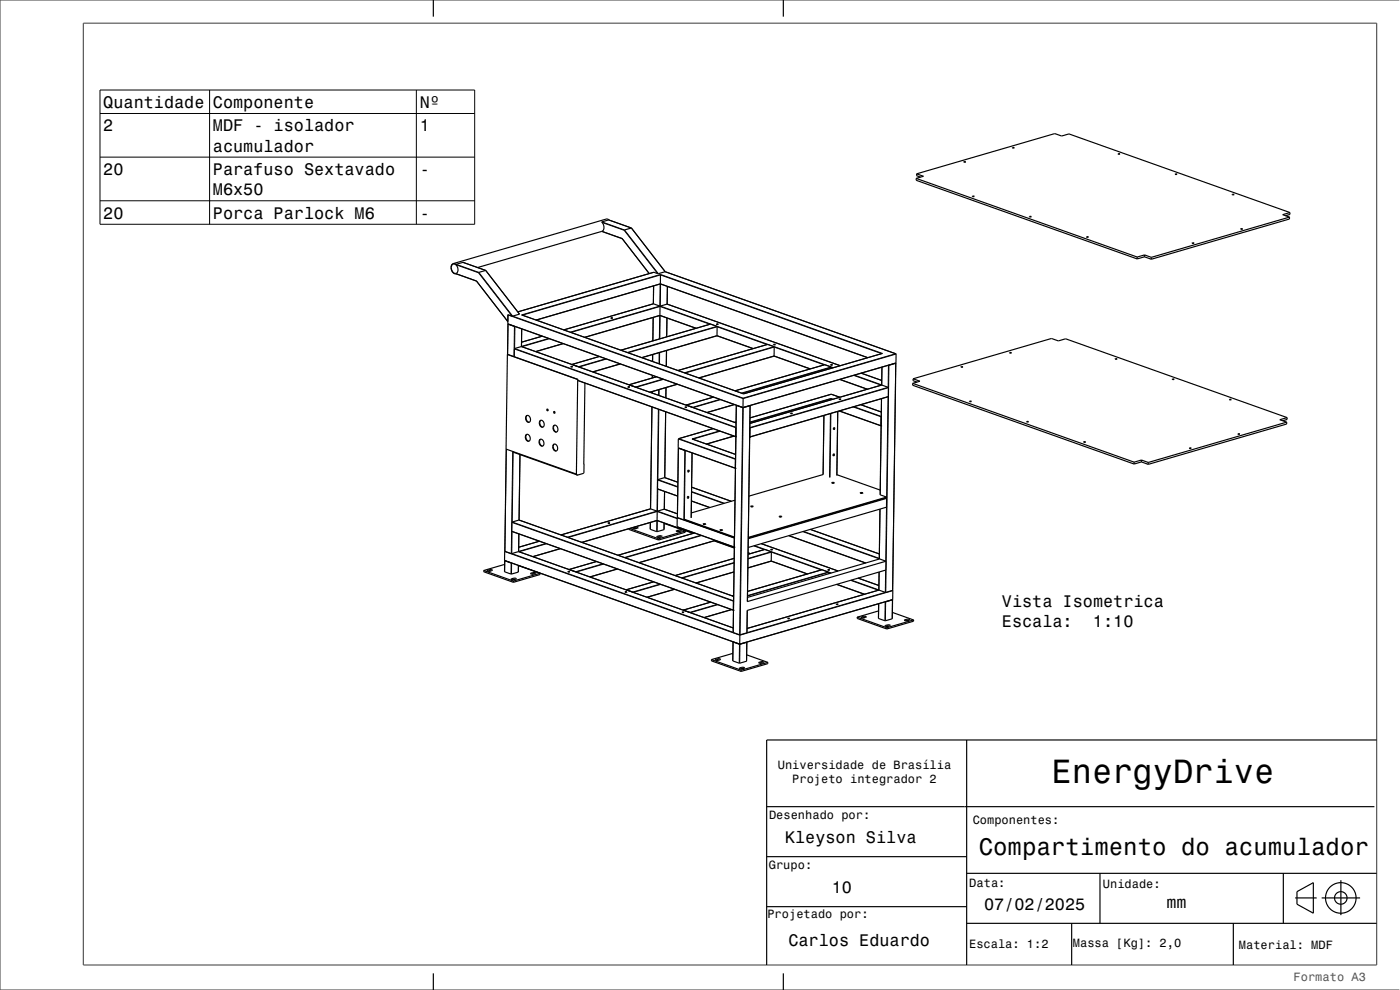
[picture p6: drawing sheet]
<svg xmlns="http://www.w3.org/2000/svg" width="420mm" height="297mm" viewBox="0 0 420 297" stroke-linecap="round" stroke-linejoin="round" font-family="sans-serif">
<g fill="none" stroke="#000" stroke-width=".35">
<path d="M130 0v5M235 0v5M274.9 53.5v.6l66.3 23.6M274.9 53.5l66.3 23.6M275 52.2l2 .7-2.1 .6M275 52.2l41.4-12.1 2.1 .7 2.2-.6 66.3 23.6M275 52.2v.5l1.2 .4M289.1 48.6h.6zM291.7 58.9h.6zM303.7 44.3h.6zM335.4 46.2h.6zM352.5 52.3h.6z"/>
<path d="M369.6 58.4h.6zM135.7 79.4l.1-.1a1.5 1.5 0 0 1 1.5 1 1.5 1.5 0 0 1-.6 1.7 1.75 1.75 0 0 1-1-2.6zM136 79.1l.9 .4-.1-.2 2.1-.6 6.8 2.4M136 79.1a1.74 1.74 0 0 0-.6 1.8 1.74 1.74 0 0 0 1.4 1.2M180.5 69.4l6.2 2.2M182.6 66l-2.1 .6a2 2 0 0 1 .1 2.8l-37.3 10.9M182.6 66h.1M182.6 66l6.8 2.4M182.7 66l-.9-.3-45.8 13.4M186.6 71.5l.1 .1M186.7 71.6l8.1 10.5M189.4 68.4l-2.1 .7"/>
<path d="M189.4 68.4h.1M189.4 68.4l10.2 13.1M308.8 65h.6zM325.9 71.1h.6zM341.2 77.1v.6M343.3 77l-2.1 .7M343.3 77l2.1 .8M343.4 76.5l-.1 .5M343.4 76.5l-2.2 .6M343.4 76.5l2 .7M345.4 77.2v.6M357.6 72.9h.6z"/>
<path d="M372.2 68.7h.6zM386.9 65.1l-.1 .6-41.4 12.1M386.9 65.1l-41.5 12.1M387 63.8l-2.2 .6 2.1 .7M387 63.8v.5l-1.3 .4M136.8 82.1l6.2 2.2M136.9 82.1h-.1M142.9 84.3h.1M142.9 84.3l9.5 12.2M145.7 81.1l-2.1 .7M145.7 81.1h.1M145.7 81.1l10.2 13.1"/>
<path d="M152.4 94.5v2.7M152.4 97.2v.1M152.4 97.2l-.1 9.1M152.4 97.2h.1M152.4 97.2l70.5 25.1M152.4 94.4v.1M152.5 94.4l-.1 .1M154.3 97.9h.2M155.9 94.2h.1M155.9 94.2l-2.1 .6-1.3-.4M156.5 94.5l66.6 23.7M156.5 98.7v5.3"/>
<path d="M183.2 95.4h.6zM183.3 95.5h.5M183.3 95.5h.1M195.9 95.2l-.1 7.1M196 91.1l2 .8M196 91.1l-26.9 7.9M196.1 85.8l-.1 5.3M196.1 81.7l-40.8 11.9M196.1 81.7h.1M198 94.6l10.8 3.9M198 94.6l-22.5 6.6M198 91.9v2.7"/>
<path d="M198.1 85.2h.1M198.1 85.2l-37.2 10.8M198.1 85.2l62.2 22.1M198.2 82.3l-.1 2.9M199.5 81.5l-2 .6-1.3-.4M199.6 81.5l69.1 24.6M199.6 81.5h.1M200.1 95.4l-.1 5.6M200.2 91.2l-2.2 .7M200.2 91.2l51.9 18.5M200.2 85.9v5.3M213.1 97.2h.1"/>
<path d="M213.1 97.2l-26.8 7.9M213.2 97.2l1.9 .8v2.8l-22.5 6.5M214.9 97.3h.6zM215 97.3h.4M152.2 106.3l-.8 59.1M152.2 106.3l21.2 7.5M152.3 106.3h-.1M156.4 104l-2 .6-.1 2.4-2-.7M156.4 104h.1M156.5 104l64.3 22.9M162.7 100.9l-6.2 1.8M169 103.1l-8.2 2.4"/>
<path d="M171.2 110h.6zM171.3 110h.4M171.6 109.3h.1M171.6 109.3l2 .8M173.4 113.8v.4l47.3 16.8M173.4 113.8l-.5 28.4M175.5 114.9l-.3 27-2.1 .7M179.8 106.9l-8.2 2.4M186.1 109.2l-8.2 2.4M188.3 116.1h.6zM188.4 116.1h.5M188.4 116.1h.1"/>
<path d="M188.7 115.4h.1M190.7 116.1v.1M195.6 117.5v.4M195.7 112.6v.8M195.8 106.4v2M196.9 113l-8.2 2.4M199.8 116.3v3.1M200 105.2l-.1 4.7M203.2 115.3l-8.2 2.4M214 119.1l-8.1 2.4M215.1 100.7l10.8 3.9M222.9 119.4v2.9"/>
<path d="M223.1 118.2h.1M230.2 103.3h.1M230.2 103.3l-26.8 7.9M230.3 103.3l2 .8-.1 2.7M232 103.3l.6 .1zM232.1 103.4h.5M232.2 106.8l10.8 3.9M232.2 106.8l-22.5 6.6M249.2 109.4h.6zM249.2 109.5h.5M249.2 109.5h.1M249.3 119.5v.5"/>
<path d="M249.4 110.5l-.1-.4-1.9-.7-26.9 7.8M249.4 118.3h.1M249.4 118.3l-24.4 7.1M249.4 118.3l2.5 .9M251.7 119.8h.6zM251.8 119.8h.5M251.9 113.8l8.3 3M258.4 112l6.1 2.1M264.4 119.6l-.4 28.8M264.5 115.5h.1M264.5 115.5l-39.5 11.5M264.5 115.5l2 .8-.1 2.7-41.5 12.1 .1-2.8"/>
<path d="M264.6 110.2l-.1 5.3M264.7 106l-41.6 12.2M266.7 109.6h-.1M268.7 106.1h.1M268.7 109l-45.8 13.3M268.7 106.1v2.9M268.7 109l-.9 68.1a3.6 3.6 0 0 1-4.2-.1M268.7 109h.1M273.8 115v.6l66.4 23.6M273.8 115l66.4 23.6M273.9 113.6l41.6-12.1 2 .8 2.2-.7 66.4 23.7M273.9 113.6v.6l1.2 .4"/>
<path d="M273.9 113.6l2.1 .8-2.2 .6M288.3 110.1h.6zM302.8 105.8h.6zM334.5 107.7h.6zM351.7 113.8h.6zM368.8 119.9h.6zM151.8 134.7l21.1 7.5M154 135.5v.2l19 6.7M156 136.4l-.3 19.6M157.8 124.8a1.05 1.05 0 0 1 1.3 .5 1.05 1.05 0 0 1-.2 1.3 1.13 1.13 0 0 1-1.1-.5 1.13 1.13 0 0 1 0-1.3zM157.9 130.4a1.08 1.08 0 0 1 1.1 .7 1.08 1.08 0 0 1-.5 1.3 1.27 1.27 0 0 1-.6-2zM158.1 130.3a1.24 1.24 0 0 0 .6 2.1"/>
<path d="M158.2 124.6a1.23 1.23 0 0 0 .6 2.1M161.9 132a1.05 1.05 0 0 1 1.3 .4 1.05 1.05 0 0 1-.3 1.4 1.13 1.13 0 0 1-1.1-.6 1.13 1.13 0 0 1 .1-1.2zM162 126.3a1 1 0 0 1 1.2 .3 1 1 0 0 1 0 1.2 .72 .72 0 0 1-.9 .3 .72 .72 0 0 1-.4-.8zM162.2 131.8a1.23 1.23 0 0 0 .6 2M162.3 126.1a1.23 1.23 0 0 0 .6 2M164.2 122.7l.2 .2-.1 .4-.2-.2zM164.2 122.7l.2 .5M166 133.4a1 1 0 0 1 1.2 .3 1 1 0 0 1 0 1.2 .72 .72 0 0 1-.8 .4 .72 .72 0 0 1-.5-.8zM166.1 127.7a1.05 1.05 0 0 1 1.2 .5 1.05 1.05 0 0 1-.2 1.4 1.13 1.13 0 0 1-1.1-.6 1.13 1.13 0 0 1 .1-1.3zM166.2 123.4l.3 .3-.1 .3-.3-.1zM166.3 123.4l.1 .6M166.3 133.2a1.24 1.24 0 0 0 .6 2.1"/>
<path d="M166.4 127.5a1.23 1.23 0 0 0 .6 2.1M175.1 139.2v.1M195.6 122.1l-.5 30.5M199.7 123.6l-.3 19.7M203.5 134.4l-.3 20.9M203.5 134.4v.1M203.5 134.4h.1M203.5 134.4l17.1 6M203.6 131.6l-.1 2.8M203.6 131.6h.1M205.4 135.1h.2M205.4 122.2h.6z"/>
<path d="M205.5 122.2h.5M205.9 121.5h.1M205.9 121.5h-.1M207.6 131.7l13.1 4.6M207.6 135.9l-.2 19.4M207.8 122.2l.1 .1M213.9 128.6l-10.3 3M220.2 130.8l-8.2 2.4M220.3 121.4l-8.2 2.4M220.7 137.7l-.1 .1M220.8 128.2v.1M220.8 126.6l-.4 .1"/>
<path d="M220.9 121.6l-1 68.1M220.9 121.6a3.6 3.6 0 0 0 4.1 .1M220.9 121.6h.1M225 121.7h.1M225 121.7l-.8 58.8 41.6-12.1M237.1 124h.6zM237.2 124.1h.5M247.2 124.7l-.3 17.7M250.2 128.3l.2 .2-.3 .4zM250.2 136.2v.2l-.2 .3M250.2 136.2l-.3 .2 .1 .4M250.2 136.2l.1 .3-.3 .3"/>
<path d="M250.3 128.3l.1 .3-.3 .2M251.3 123.4l-.2 19.2M251.8 123.3l12.5 4.4M258.3 121.4l6.1 2.2M264.4 125h-.1M290.8 120.4h.6zM308 126.5h.6zM325.1 132.6h.6zM340.2 138.6v.6M342.4 138.6l-2.2 .6M342.4 138.6l2.1 .7M342.4 138v.6"/>
<path d="M342.4 138l-2.2 .6M342.4 138l2.1 .7M344.5 138.7v.6M356.8 134.4l.6 .1zM371.3 130.2h.6zM386 126.6v.6l-41.5 12.1M386 126.6l-41.5 12.1M386.1 125.3l-2.2 .6 2.1 .7M386.1 125.3v.5l-1.3 .4M155.7 156h.1M155.7 156l-2.1 .7v2.7l66.4 23.7 .1-2.8M155.7 156l64.4 22.9"/>
<path d="M172.8 142.2l.3 .4M172.9 142.2h.2v.4M182.4 156.9h.6zM182.4 157h.5M188.7 158.6v.2l8.9 3.2M188.9 158.6l8.7 3M189.9 158.4l.9-.2 .6 .1-1 .4zM191 158.5l-.8 .1M195.1 158.8h.1M195.1 156.8v2M195.1 152.6l.1 .1M195.2 152.7l-26.9 7.8"/>
<path d="M195.2 152.7l2 .6 2.1-.6M197.1 156.2h.1M197.1 156.2l-22.5 6.5M197.1 156.2l10.8 3.8M197.2 153.3l-.1 2.9M199.2 156.9v2a3.6 3.6 0 0 1-4.1-.1M199.2 157l6.4 2.3M199.3 152.7l3.9 1.4M199.4 147.5l-.1 5.2M199.4 143.3l-2.1 .7v2.7l6 2.2M199.4 143.3h.1M199.4 143.3l4 1.4"/>
<path d="M202.9 159.3l.9-.3 .7 .2-1.1 .3zM203.2 155.3l17.1 6v2.9l-17.1-6.1zM204 159.4l-.7 .1M205.2 155.7l15.1 5.4M205.6 159.3l-8 2.3M205.6 159.3v.4l-8 2.3M206.3 148.9l.3 .1-.3 .5zM206.4 141.1l.3 .1v.2l-.3 .2zM206.5 148.9v.3l-.2 .3M206.6 141v.3l-.2 .3M207.4 150.3l5.5 2M207.5 146.2l11.9 4.2"/>
<path d="M208.3 159.9l-22.9 6.7M210.9 157.2h.8zM211.1 157.3h.5M216 159h.8zM216.1 159.1h.6M220.5 150.1l-13.1 3.8M225.2 151.9h.8zM225.3 152h.5M233.7 154.9l.8 .1zM233.9 155.1h.5M243.1 158.8l20.7 7.4M246.9 142.4l-22.2 6.4"/>
<path d="M249.5 144.8h.8zM249.6 144.9h.6M251.1 142.4l13 4.6M258.1 147.9h.8zM258.2 148h.5M264 152.7l-.2 15M264 148.4h.1M264.1 148.4l1.9 .7M265.7 149.4l.3 .1M266 149.5l-41.5 12.1M266 149.5l-.1 2.7-41.4 12M266 149.1v.2l-41.5 12.1"/>
<path d="M266 149.1l-41.5 12.1M145.1 171.1l8.9 3.2M145.1 171.1v.4l8.9 3.2M146.2 171.1l.9-.2 .6 .2-.9 .3zM147.3 171.3l-.8 .1M151.4 171.5h.1M151.4 171.5a3.6 3.6 0 0 0 4.1 .1v-1.9l6.5 2.3M151.4 169.3l-6.3 1.8M151.4 168.2v3.3M151.4 168.2h.1M151.4 168.2l2.1 .7M151.4 165.4l2 .7 2.2-.6"/>
<path d="M151.4 168.2l70.5 25.1M151.5 165.4l-.1 2.8M153.4 173.7l.9-.3 .6 .2-.9 .3zM154 174.3v.4M154.5 173.8l-.8 .1M155.6 165.5l64.4 22.9M155.7 160.2l-.1 5.3M159.2 172l.9-.3 .7 .2-1 .3zM160.3 172.1l-.7 .1M161.8 162.4l-6.2 1.8M162 172l-8 2.3M162 172v.4l-8 2.3"/>
<path d="M168.1 164.6l-8.2 2.4M170.3 171.5h.6zM170.4 171.6h.5M170.8 170.8h.1M170.8 170.8l-.1 .1M170.8 170.8l2 .8M178.9 168.5l-8.1 2.3M185.2 170.7l-8.2 2.4M187.5 177.6h.6zM187.5 177.6l.5 .1M187.9 176.9h.1M187.9 176.9l2 .8"/>
<path d="M196 174.6l-8.1 2.3M197.1 161l.9-.3 .6 .2-.9 .3zM197.6 161.6v.4M198.2 161.1l-.8 .1M202.4 176.8l-8.2 2.4M214.2 162.3l6.1 2.1M214.3 162l-.1 .3-22.5 6.5M220.1 178.6l-.4 .2M220.2 171.6l-11.3 3.3M220.2 167.5l-17.7 5.2M224.4 165.9l.7 .2M228.4 163.1l23.1 8.2"/>
<path d="M229.4 164.8h.1M229.4 164.8l-5 1.5M229.4 164.8l2 .8-.1 2.8-6.9 2M231.2 164.9h.6zM231.2 164.9h.5M231.4 168.3l10.8 3.9M236.6 160.7l23.1 8.2M246.5 170.9h.1M246.5 170.9l-22.2 6.5M246.6 170.9l1.9 .7v.6M248.3 171h.6zM248.4 171h.4"/>
<path d="M251 175.3l8.3 3M257.5 173.4l6.2 2.2M263.7 177l-39.6 11.5M263.7 171.6l-.1 5.4M263.8 167.5l-.1 .2M265.8 168.4l-1.9-.7-39.7 11.5M265.8 168.4v2.6l-41.6 12.1-.1 6.7M267.7 180l-45.8 13.3M267.8 179.9h.1M267.8 179.9l-.1 5.7M267.8 177.1l-.1 2.8M204.6 183.7h.6z"/>
<path d="M204.7 183.7h.4M205 183l2 .8M205 183h.1M213.2 180.6l-8.2 2.4M213.4 197.9l8.9 3.2M213.4 197.9v.4l8.9 3.1M214.6 197.9l1-.3 .6 .2-.9 .3zM215.8 198l-.8 .1M219.5 182.9l-8.2 2.4M219.9 196l-6.5 1.9M219.9 192.6l-.1 5.7 2 .7 2.2-.6M219.9 192.6h.1"/>
<path d="M219.9 192.6l2.1 .7 2-.6M219.9 189.7l.1 .1M220 189.8l2 .6 2.1-.5M222 190.5l-.1 2.8M224 198.3v.1M224 196.5l6.4 2.2M224.1 192.7l-.1 5.6M224.1 192.7h-.1M224.1 189.8v.1M227.6 198.7l1-.2 .6 .2-.9 .3zM228.8 198.9l-.8 .1M230.4 198.7l-8.1 2.4"/>
<path d="M230.4 198.7v.4l-8.1 2.3M236.3 185.5h.6zM236.3 185.6h.5M250.9 181.3h.6zM251 181.3l.4 .1M251 181.3h-.1M257.2 185.2l-.1 .3 9 3.2M257.2 185.2l8.9 3.1M258.3 185.1l.9-.2 .7 .2-.9 .3zM259.5 185.3l-.8 .1M263.5 185.5h.1M263.6 185.5l2 .7 2.1-.6"/>
<path d="M263.6 183.3l-6.4 1.9M263.6 181.1l-.1 4.4M265.5 187.7l.9-.3 .7 .2-1 .3zM265.7 180.6h-.1M266.1 188.3v.4M266.7 187.8l-.8 .1M267.7 185.6h.1M267.7 183.7l6.4 2.3M271.4 186l.9-.2 .6 .1-.9 .3zM272.5 186.1l-.8 .1M274.1 186v.4l-8 2.3M274.1 186l-8 2.3"/>
<path d="M221.8 200.4l.9-.2 .7 .2-1 .3zM222.3 201.1v.3M223 200.6l-.8 .1M290 222v67.5M413 222h-183v67.5M230 242h182.3M230 257h60M230 272h60M290 277h123M290 262h123M321.5 277v12.5M330 262v15"/>
<path d="M370 277v12.5M385 262v15M388.5 269.4h6.5M389.1 267.5l4.9-2.7v9.2l-4.9-2.7zM396.5 269.4h11.5M402.3 264.1v10.4M130 292v5M235 292v5"/>
<circle cx="402.2" cy="269.4" r="1.88"/>
<circle cx="402.2" cy="269.4" r="4.6"/>
</g>
<g fill="none" stroke="#000" stroke-width=".3">
<path d="M30 27h112.4v40.3h-112.4zM30 34h112.4M62.9 27v40.3M124.9 27v40.3M30 47.1h112.4M30 60.2h112.4M136.9 79.5l6.7 2.3 10 13M138.9 78.7l6.8 2.4 10.1 13.1M180.6 66.6l6.8 2.4 10.1 13.1M180.6 69.4l6 2.1 8.2 10.6M180.6 66.7l6.7 2.4 10 13M182.6 66l6.8 2.4 10.1 13.1 69.2 24.6-45.8 13.3-69.1-24.6-10.1-13.1-6.9-2.4"/>
<path d="M136.9 82.1l6 2.2 9.5 12.2M152.3 97.1l70.6 25.1 45.9-13.3M152.4 94.5l70.5 25.1 45.9-13.4M152.4 97.3l-.1 9M154.3 97.9l-.1 9.1M154.5 97.9l-.1 6.7 66.4 23.6M156.5 94.5l41.7-12.2 66.5 23.7-41.6 12.2zM156.5 98.7l-.1 5.3 64.4 22.9M156.7 94.5l41.4-12 66.4 23.6M160.8 96l37.3-10.9 62.3 22.2M196 95.2l-.1 7.1M196.1 85.8l-.1 5.3-26.9 7.9"/>
<path d="M196.2 81.7l-40.9 11.9M197.9 94.7l-.1 7M198 85.2l-.1 6.6-26.8 7.9M198 94.7v7M198.2 85.2l-.1 6.6 51.9 18.5M200.1 95.4l-.1 5.7M200.2 85.9l-.1 5.3 52 18.5M208.9 98.5l-10.9-3.9-22.6 6.6M213 97.3l-15-5.4-26.7 7.8M213.2 97.2l-26.9 7.9M215.1 97.9l-26.9 7.8M154.3 104.7l66.5 23.6"/>
<path d="M162.7 100.9l-6.2 1.8M164.6 101.5l-8.1 2.4M164.8 101.6l-8.2 2.4M168.9 103.1l-8.2 2.4M173.4 114.1l47.3 16.9M179.8 107l-8.2 2.3M181.7 107.6l-8.2 2.4M181.9 107.7l-8.2 2.4M186 109.2l-8.2 2.4M195.7 117.5v.4M195.7 112.6v.8M195.8 106.4v2.1"/>
<path d="M196.9 113l-8.1 2.4M197.6 116.9v1.7M197.7 116.9v1.7M197.8 105.8l-.1 3.3M197.9 105.8l-.1 3.4M198.8 113.7l-8.1 2.4M199 113.8l-8.2 2.4M199.8 116.3l-.1 3.1M199.9 105.2v4.7M203.1 115.3l-8.2 2.4M214 119.1l-8.1 2.4M216 119.8l-8.2 2.4"/>
<path d="M216.2 119.9l-8.2 2.4M226 104.6l-10.9-3.9-22.6 6.6M230.1 103.4l-15-5.4-26.7 7.8M230.3 103.3l-26.9 7.9M232.2 104l-26.9 7.8M243.1 110.7l-10.9-3.9-22.6 6.6M247.2 109.5l-14.9-5.4-26.8 7.8M247.4 109.4l-26.9 7.9M249.3 110.1l-26.9 7.8M249.7 119.8l-.4-.1-24.3 7.1M249.8 110.4l-.4-.2-26.7 7.8M249.9 119.8l-.6-.3-24.3 7.1"/>
<path d="M251.9 119.2l-2.5-.9-24.4 7.1M252 113.8l8.3 3M256.1 112.6l8.3 3M256.3 112.6l8.2 2.9M258.4 112l6.1 2.1M264.5 119.6l-.4 28.8M264.6 110.1l-.1 5.4-39.5 11.5M266.4 119l-.4 30.1M266.5 119l-41.5 12.1M266.5 116.3l-41.5 12.1M266.5 109.6l-.1 6.6-41.4 12.1M266.7 109.6l-1 68.1"/>
<path d="M268.7 109l-.9 68.1M151.9 134.8l-.4 30.6M153.8 135.4l-.4 30.7M154 135.5l-.3 21.1 66.4 23.6M156 136.4l-.3 19.6 64.4 22.9M195.6 122.1l-.4 30.6-26.9 7.8M197.5 122.8l-.4 30.5-26.9 7.9M197.7 122.8l-.3 21.1 5.9 2.1M199.7 123.5l-.3 19.8 4 1.4M203.5 134.3l17.1 6.1M203.5 131.7l17.1 6.1M203.5 134.5l-.3 20.8"/>
<path d="M205.4 135.1l-.2 20.9M205.6 135.2l-.3 20.8 15 5.3M207.6 135.9l-.3 19.5M213.9 128.6l-10.3 3 17.1 6.1M215.8 129.3l-8.2 2.4 13.1 4.6M216 129.4l-8.2 2.4M220.1 130.8l-8.2 2.4M220.2 121.4l-8.2 2.3M220.8 126.6l-.4 .1M220.9 121.6l-.9 68.2M222.8 122.3l-.9 68.1M223 122.3l-1 68.1"/>
<path d="M225 121.7l-.8 58.8M247.2 124.6l-.3 17.8M249.1 124.1l-.2 19.1M249.3 124l-.3 19.2M251.3 123.4l-.3 19.2M251.9 123.3l12.4 4.4M256 122.1l8.3 2.9M256.2 122l8.2 2.9M258.2 121.4l6.2 2.2M153.6 159.4l66.4 23.6M153.6 156.7l66.4 23.7M153.6 159.5l-.1 6.6 66.4 23.6"/>
<path d="M190 158.3v.3M190.5 158.2v.4M195.1 156.7v2.1M197.1 156.2l-.1 3.3M197.2 156.2v3.3M197.3 146.6l6 2.2M197.3 144l6 2.1M197.3 146.7l-.1 6.6 6 2.2M199.2 156.9v2M199.4 147.4l-.1 5.3 3.9 1.5M203 159.2v.3M203.1 158l17.2 6.1"/>
<path d="M203.2 155.6l-6-2.1-26.8 7.7M203.2 155.3l17.1 6.1M203.5 159.1v.3M207.4 150.3l5.6 1.9M207.5 147.6l9.6 3.4M207.5 147.5l9.8 3.5M207.5 146.2l11.9 4.2M208 160l-10.9-3.9-22.6 6.6M208.3 159.9l-22.9 6.7M240.8 159.5l22.9 8.1M241 159.4l22.8 8.1M243.1 158.8l20.7 7.4"/>
<path d="M264 152.7l-.2 15M265.9 152.2l-.2 16.1M266 149.3v.2M146.3 171.1v.2M146.8 170.9v.4M151.4 168.1l70.5 25.1 45.9-13.4M151.4 165.5l70.6 25.1 45.8-13.4M151.4 168.2v3.3M153.3 168.9v3.3M153.5 173.6v.3M153.5 168.9l-.1 3.3M154 173.5v.4"/>
<path d="M155.5 169.6v2M155.6 160.2v5.3l64.4 22.9M159.3 171.9v.3M159.8 171.8v.4M161.8 162.4l-6.2 1.8M163.7 163.1l-8.1 2.3M163.9 163.1l-8.2 2.4M168 164.6l-8.2 2.4M178.9 168.5l-8.1 2.3M180.9 169.1l-8.2 2.4M181.1 169.2l-8.2 2.4M185.2 170.7l-8.3 2.4"/>
<path d="M196.1 174.6l-8.2 2.3M197.2 160.9v.3M197.7 160.8v.3M198 175.2l-8.2 2.4M198.2 175.3l-8.2 2.4M202.3 176.8l-8.2 2.4M210.3 160.6l-23 6.7M210.5 160.7l-22.9 6.6M220.1 178.6l-.4 .2M220.2 171.5l-11.4 3.4M220.2 168.9l-15.5 4.5M220.2 168.8l-15.7 4.6"/>
<path d="M220.2 167.5l-17.7 5.2M220.3 164.4l-6-2.2-22.7 6.6M224.4 170.3l7-2 10.9 3.9M224.4 167.7l7-2.1 15 5.4M224.4 165.8l.7 .3M226.1 163.8l3.2 1.1M226.3 163.7l23.1 8.2M228.4 163.1l23 8.2M229.4 164.8l-5 1.5M231.3 165.5l-6.9 2M236.7 160.7l23.1 8.2M246.6 170.9l-22.3 6.5"/>
<path d="M248.5 171.6l-24.2 7.1M249.2 172l-.7-.3-24.2 7.1M251.1 175.3l8.3 3M255.2 174.1l8.3 3M255.4 174l8.2 3M257.4 173.4l6.3 2.3M263.8 171.6l-.1 5.4-39.6 11.6M265.7 171l-.1 6.7-41.5 12.2 .1-6.8M267.7 180v5.6M213.2 180.7l-8.2 2.3M214.8 197.8v.3M215.1 181.3l-8.1 2.4"/>
<path d="M215.3 197.7v.3M215.3 181.4l-8.2 2.4M219.4 182.9l-8.2 2.4M219.9 192.6v5.7M221.8 193.3v5.7M222 193.3l-.1 5.7M224 192.7v5.7M227.8 198.7v.2M228.3 198.5v.4M258.5 185.1v.2M259 184.9v.4M263.6 181.1v4.4"/>
<path d="M265.6 180.6l-.1 5.6M265.7 187.6v.3M265.7 180.6l-.1 5.6M266.2 187.5v.4M271.5 185.9v.3M272 185.8v.4M222 200.4v.2M222.5 200.2v.4"/>
</g>
<path d="M25 7h388v282.5h-388zM419.8 0h-419.8v297h419.8" fill="none" stroke="#545454" stroke-width=".35"/>
<text font-size="10.1" x="315.5" y="234.8">EnergyDrive</text>
<text font-size="7.2" x="293.6" y="256.4">Compartimento do acumulador</text>
<g font-size="5">
<text x="31" y="32.4">Quantidade</text>
<text x="63.9" y="32.4">Componente</text>
<text x="125.9" y="32.4">Nº</text>
<text x="31" y="39.4">2</text>
<text x="63.9" y="39.4">MDF - isolador</text>
<text x="125.9" y="39.4">1</text>
<text x="63.9" y="45.5">acumulador</text>
<text x="31" y="52.5">20</text>
<text x="63.9" y="52.5">Parafuso Sextavado</text>
<text x="125.9" y="52.5">-</text>
<text x="63.9" y="58.5">M6x50</text>
<text x="31" y="65.6">20</text>
<text x="63.9" y="65.6">Porca Parlock M6</text>
<text x="125.9" y="65.6">-</text>
<text x="300.6" y="182">Vista Isometrica</text>
<text x="300.6" y="188">Escala:</text>
<text x="327.9" y="188">1:10</text>
<text x="235.5" y="252.8">Kleyson Silva</text>
<text x="249.5" y="267.8">10</text>
<text x="295.2" y="273.1">07/02/2025</text>
<text x="349.9" y="272.4">mm</text>
<text x="236.5" y="283.9">Carlos Eduardo</text>
</g>
<g font-size="3.6">
<text x="233.3" y="230.6">Universidade de Brasília</text>
<text x="237.7" y="235">Projeto integrador 2</text>
<text x="230.7" y="245.6">Desenhado por:</text>
<text x="291.8" y="247.1">Componentes:</text>
<text x="230.7" y="260.7">Grupo:</text>
<text x="290.8" y="266">Data:</text>
<text x="330.9" y="266.5">Unidade:</text>
<text x="230.2" y="275.5">Projetado por:</text>
<text x="290.7" y="284.4">Escala: 1:2</text>
<text x="321.9" y="284.1">Massa [Kg]: 2,0</text>
<text x="371.7" y="284.6">Material: MDF</text>
</g>
<text font-size="3.6" fill="#545454" x="388.1" y="294.2">Formato A3</text>
</svg>
